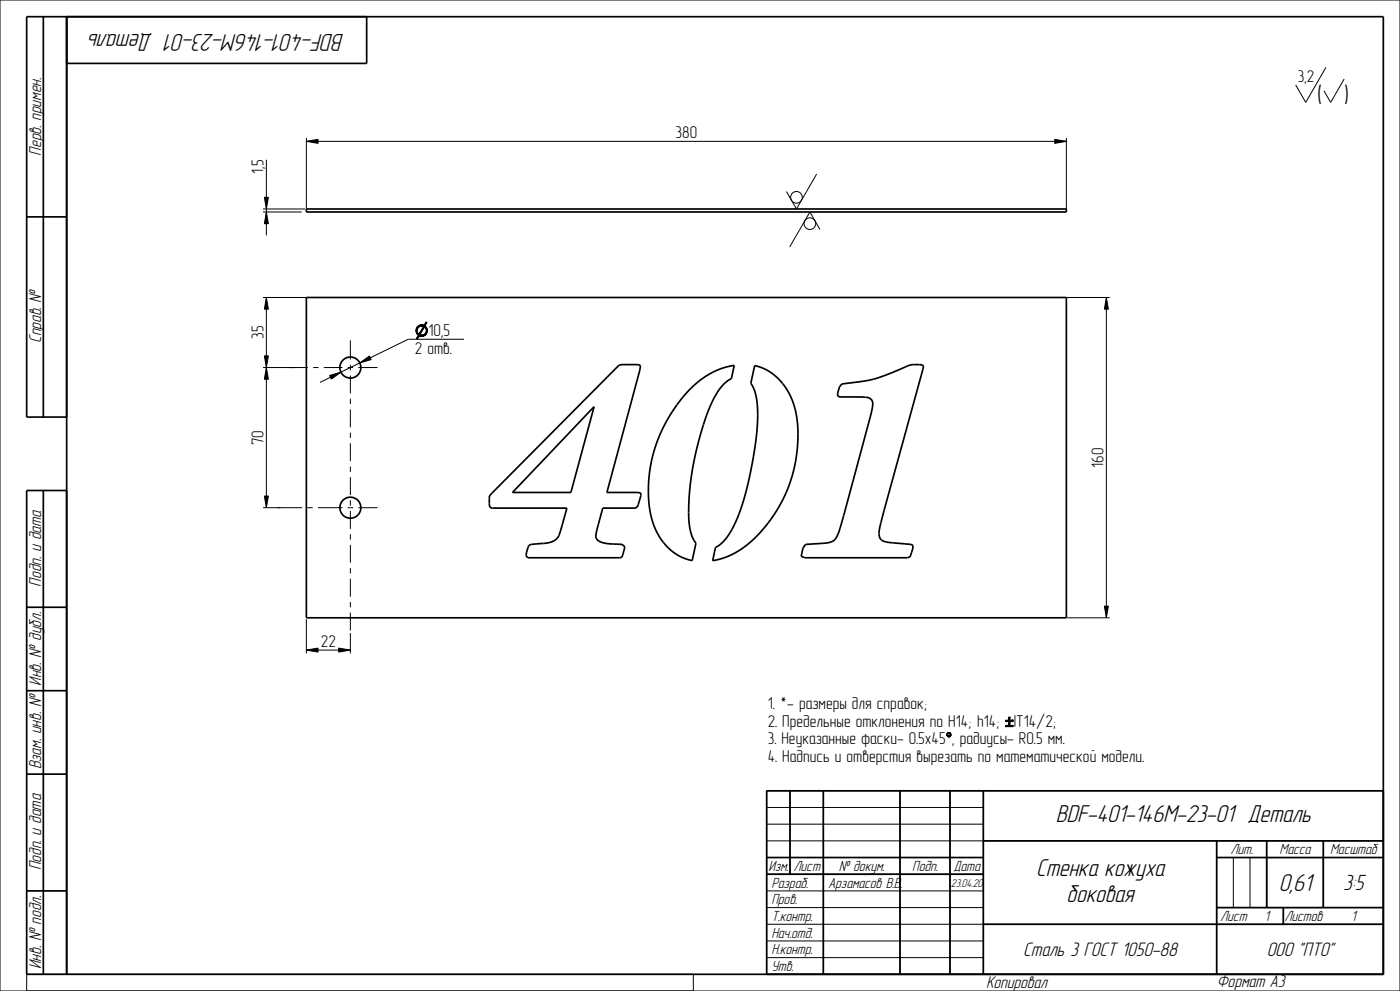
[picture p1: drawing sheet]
<svg xmlns="http://www.w3.org/2000/svg" width="420mm" height="297mm" viewBox="0 0 420 297" stroke-linecap="round" stroke-linejoin="round" font-family="sans-serif">
<g fill="none" stroke="#000" stroke-width=".51">
<path d="M13 5v120M20 5v287M110 5v14h-90M8 65h12M91.9 62.6h228v.9h-228zM91.9 89.2h228v96h-228zM185.7 109.4l5.7-.1 .8 .3-.2 1.3-9.9 36.7h9.3l.8 .2 .1 .7-1 3.1-.7 .6-9.8 .1-1.8 6.8a2.45 2.45 0 0 0 2.3 3.7l5.3 .4 .8 .6-.8 3.2-28.3 .2-.5-.7 .6-2.3a1.72 1.72 0 0 1 1.8-1.1 12.8 12.8 0 0 0 6.4-1.3 6.3 6.3 0 0 0 1.9-4l1.6-5.5h-22.6l-.4-.3-.3-.6v-2.8zM207.2 116.4a23.2 23.2 0 0 1 13.1-6.9l-.9 4a13.5 13.5 0 0 0-5.9 7.2 83.3 83.3 0 0 0-6.7 36.8l.8 3.2 1.2 2.1-1.1 5.2a16.6 16.6 0 0 1-12.5-13.6 42.9 42.9 0 0 1 12-38zM226.4 109.6a17.3 17.3 0 0 1 12.5 14.8 42 42 0 0 1-17.5 40.8l-3.8 1.8-3.8 1 .8-3.9a14.3 14.3 0 0 0 6.2-7.8 97.9 97.9 0 0 0 6.5-33.7 14 14 0 0 0-2.1-7.7zM252.6 115.1a47.2 47.2 0 0 0 19.8-5.5l1.2-.3h2.4l.8 .2 .2 .5-12.7 46.6a5.7 5.7 0 0 0-.1 5l.7 .5 1.1 .4 7.3 .7 .6 .2v.9l-.9 2.6-.8 .3h-30.8l-1-.5 .5-2.4 .8-1.1 5.2-.4a4 4 0 0 0 4.4-2.4l1.8-5.9 8.2-30.4a5.2 5.2 0 0 0 .2-4.3 4 4 0 0 0-3.5-.8l-6-.1-.5-.2-.2-.5a4.7 4.7 0 0 1 1.3-3.1zM20 125h-12v-120h407v287h-407v-145h12M178.2 121.9l-6.9 25.7h-17.5z"/>
<path d="M13 147v145M8 182h12M8 207h12M8 232h12M237 237v25M247 237v55M270 237v55M285 237v55M295 237v55M415 237h-185v55M230 257h65M295 252h120"/>
<path d="M365 257h50M365 252v40M380 252v20M397 252v20M8 267h12M230 262h65M295 277h120M365 272h50M385 272v5"/>
</g>
<g fill="#000">
<path d="M91.9 42.4l3.5-.6v1.2zM316.4 41.8l3.5 .6-3.5 .6zM79.9 63.5l.6 3.5h-1.2zM79.3 59.1h1.2l-.6 3.5zM79.9 89.2l.6 3.5h-1.2zM124.8 98.9l.4-.2-.1 .2zM124.8 99.1l.3-.2zM124.8 99.3l.3-.1 .1 .2zM124.8 98.6h.4v.1zM124.8 99.5l.4 .1zM124.9 99.7h.4zM124.9 98.4h.4z"/>
<path d="M125 99.9l.5 .1zM125 98.2l.5-.1zM124.8 99.3l.3-.2zM124.8 99.1h.3l-.3 .2zM125.1 98h.6zM124.8 98.9h.3l-.3 .2zM124.8 98.6l.4 .1-.4 .2zM124.8 99.3l.4 .1-.4 .1zM124.9 98.4l.3 .2h-.4zM124.8 99.5l.4 .1-.3 .1zM125 99.9l.3-.2v.2zM124.9 99.7h.4l-.3 .2z"/>
<path d="M125.3 97.9l.7-.1zM124.9 98.4l.5-.2zM125 98.2h.4l-.5 .2zM125.1 98l.4 .1-.5 .1zM125.1 98l.7-.1zM125.3 97.9h.5l-.7 .1zM125.8 97.5h1.4zM126.1 97.4l.9 .1zM125.3 97.9l.8-.1zM126.3 97.4h.4zM125.3 97.9l1-.2zM126.3 97.7h1.2z"/>
<path d="M126.5 97.7h1zM126.1 97.4h.8zM126.1 97.4h.6zM126.7 97.7h.8zM126.8 97.7h.7zM125.8 97.5h1.2zM126.9 97.8l.6-.1zM127 97.8h.7zM127 97.8h.7l-.4 .2zM125.6 97.6l1.6-.1zM127.2 97.5l.9-.8-.6 1zM127 97.8l.3 .2-1.6 2.2z"/>
<path d="M127.3 98h.5zM127.4 98.1h.5zM125.6 97.6l1.6-.1 .3 .2zM127.6 98.2l.3-.1 .1 .2zM127.7 99.8h.4l-.5 .1zM127.6 99.9l.5-.1-.1 .2zM127.3 98l.4-.2 .1 .2zM127.6 98.3h.4l-.3 .2zM127.7 98.5l.3-.2 .1 .2zM127.8 99.6l.4-.1-.1 .3zM127.8 98.6l.3-.1 .1 .2zM127.8 99.4l.4-.1v.2z"/>
<path d="M127.9 98.8l.3-.1v.2zM127.9 98.9h.3l-.3 .2zM127.9 99.1l.3-.2v.2zM127.9 99.3l.3-.2v.2zM127.6 99.9l.4 .1-.5 .1zM127.6 98.2l.4 .1zM127.8 96.5l.3 .2-.9 .8zM127.8 99.6l.3 .2h-.4zM127.7 98.5h.4zM127.8 99.4l.4 .1-.4 .1zM127.8 98.6l.4 .1zM127.9 98.8l.3 .1h-.3z"/>
<path d="M127.9 99.1h.3l-.3 .2zM127.9 99.3h.3l-.4 .1zM331.9 89.2l.6 3.5h-1.2zM79.3 106.7h1.2l-.6 3.5zM79.9 110.2l.6 3.5h-1.2zM98.9 112.5l3.4-1-2.9 2.1zM107.9 108.8l2.9-2.1 .5 1.1zM124.9 101.5l.9-.8-.6 1zM125.1 100.1h.5zM125.2 100.2h.5l-.4 .2zM125.5 100.5l1.9 .1-1.6 .1zM125.2 100.2h.5z"/>
<path d="M127.3 98l-1.3 2.4-.3-.2zM125.8 100.7l1.6-.1zM125.5 100.5l.3 .2-.9 .8zM125.3 100.4l.4-.2 .3 .2zM125.5 100.5l.6-.1zM125.3 100.4h.7zM126 100.7h1.2zM125.5 100.5l.7-.1zM125.5 100.5h.9zM126.1 100.8l.9-.1zM125.5 100.5h1zM125.5 100.5h1.2z"/>
<path d="M126.3 100.8l.7-.1zM126.5 100.8l.5-.1zM126.7 100.5l.8-.1zM126.9 100.4l.8-.1zM126 100.7h1zM125.8 100.7h1.4zM127.2 100.3l.7-.2zM125.5 100.5l1.9 .1zM127.5 100.1l.5-.1-.1 .1zM127 100.4l.7-.1zM127.3 100.2l.6-.1zM79.3 148.7h1.2l-.6 3.5z"/>
<path d="M91.9 194.8l3.5-.6v1.2zM101.6 194.2l3.5 .6-3.5 .6zM331.3 181.7h1.2l-.6 3.5zM284.1 219.9l.5-.1zM284.2 219.7h.9zM284.4 219.6h.6zM284 220l.4-.1zM284 220l.5-.1zM284.1 219.9h.4l-.5 .1zM284.5 219.6h.3zM284.1 219.9l.6-.1zM284.2 219.7l.5 .1-.6 .1z"/>
<path d="M284.7 219.8l.4-.1zM284.4 219.6h.4zM284.8 219.8l.3-.1zM284.9 219.9h.3zM284.2 219.7l.8-.1zM285 219.9h.2zM285 220h.3zM303 214.9v.9h-.4zM301.7 216.2l1.3-.4zM301.7 215.8h.9l-.9 .4zM303 216.2v1h-.4zM302.6 214.9h.4l-.4 .9z"/>
<path d="M302.6 216.2l1.4-.4zM303 216.2l1-.4v.4zM302.6 216.2h.4l-.4 1zM284 220.2l.3-.1zM284 220h.3zM284 220.4h.3zM284.1 220.5h.4zM284.2 220.7l1-.2zM284 220.4l.3-.2zM284 220.2h.3l-.3 .2zM284 220l.3 .1-.3 .1zM284.1 220.5h.3z"/>
<path d="M284.4 220.8l.7-.1zM284.2 220.7l.4-.1zM284.2 220.7l.5-.1zM284.2 220.7l.6-.1zM284.5 220.8h.5zM284.7 220.8h.3zM284.9 220.5l.4-.1zM285 220.4h.3zM284.4 220.8h.6zM285.1 220.1l.2-.1zM285.1 220.2l.2-.2v.2zM285.1 220.3l.2-.1v.2z"/>
<path d="M284.2 220.7h.9zM284.8 220.6l.4-.1zM285.1 220.3l.2 .1zM285.1 220.2h.2z"/>
</g>
<g fill="none" stroke="#000" stroke-width=".3">
<path d="M0 0h420v297h-420zM79.3 59.1h1.2l-.6 3.5zM79.9 47.9v22.6M91.9 42.4l3.5-.6v1.2zM91.9 41.4v21.2M91.9 42.4h228M316.4 41.8l3.5 .6-3.5 .6zM319.9 41.4v21.2M78.9 63.5h11.6M78.9 62.6h12.7M79.9 63.5l.6 3.5h-1.2zM78.9 89.2h13"/>
<path d="M79.9 89.2l.6 3.5h-1.2zM79.9 89.2v63M124.8 98.9l.4-.2-.1 .2zM124.8 98.9h.3l-.3 .2zM124.8 99.1l.3-.2zM124.8 99.3l.3-.2zM124.8 99.1h.3l-.3 .2zM124.8 99.3l.3-.1 .1 .2zM124.8 99.3l.4 .1-.4 .1zM124.8 98.6h.4v.1zM124.8 98.6l.4 .1-.4 .2zM124.8 99.5l.4 .1z"/>
<path d="M124.8 99.5l.4 .1-.3 .1zM124.9 99.7h.4zM124.9 99.7h.4l-.3 .2zM124.9 98.4l.5-.2zM124.9 98.4h.4zM124.9 98.4l.3 .2h-.4zM125 99.9l.3-.2v.2zM125 99.9l.5 .1zM125 98.2l.5-.1zM125 98.2h.4l-.5 .2zM125.1 98l.7-.1zM125.1 98h.6z"/>
<path d="M125.1 98l.4 .1-.5 .1zM125.3 97.9l.8-.1zM125.3 97.9l1-.2zM125.3 97.9l.7-.1zM125.3 97.9h.5l-.7 .1zM125.5 97.7h2zM125.5 97.7h2M125.6 97.6l1.6-.1zM125.6 97.6l1.6-.1 .3 .2zM125.8 97.5h1.2zM125.8 97.5h1.4zM126.1 97.4h.8z"/>
<path d="M126.1 97.4h.6zM126.1 97.4l.9 .1zM126.3 97.4h.4zM126.3 97.7h1.2zM126.5 97.7h1zM126.7 97.7h.8zM126.8 97.7h.7zM126.9 97.8l.6-.1zM127 97.8h.7zM127 97.8h.7l-.4 .2zM127 97.8l.3 .2-1.6 2.2zM127.2 97.5l.9-.8-.6 1z"/>
<path d="M127.3 98h.5zM127.3 98l.4-.2 .1 .2zM127.3 98l-1.3 2.4-.3-.2zM127.4 98.1h.5zM127.6 98.2l.3-.1 .1 .2zM127.6 98.2l.4 .1zM127.6 99.9l.5-.1-.1 .2zM127.6 99.9l.4 .1-.5 .1zM127.6 98.3h.4l-.3 .2zM127.7 99.8h.4l-.5 .1zM127.7 98.5l.3-.2 .1 .2zM127.7 98.5h.4z"/>
<path d="M127.8 99.6l.4-.1-.1 .3zM127.8 99.6l.3 .2h-.4zM127.8 96.5l.3 .2-.9 .8zM127.8 98.6l.3-.1 .1 .2zM127.8 98.6l.4 .1zM127.8 99.4l.4-.1v.2zM127.8 99.4l.4 .1-.4 .1zM127.9 98.8l.3-.1v.2zM127.9 98.8l.3 .1h-.3zM127.9 98.9h.3l-.3 .2zM127.9 99.1l.3-.2v.2zM127.9 99.1h.3l-.3 .2z"/>
<path d="M127.9 99.3l.3-.2v.2zM127.9 99.3h.3l-.4 .1zM319.9 89.2h13M331.9 89.2l.6 3.5h-1.2zM331.9 89.2v96M78.9 110.2h9.8M79.3 106.7h1.2l-.6 3.5zM79.9 110.2l.6 3.5h-1.2zM98.9 112.5l3.4-1-2.9 2.1zM107.9 108.8l2.9-2.1 .5 1.1zM124.9 101.5l.9-.8-.6 1zM125.1 100.1h.5z"/>
<path d="M125.2 100.2h.5zM125.2 100.2h.5l-.4 .2zM125.3 100.4l.4-.2 .3 .2zM125.3 100.4h.7zM125.5 100.5h1.2zM125.5 100.5h1zM125.5 100.5h.9zM125.5 100.5l.7-.1zM125.5 100.5l.6-.1zM125.5 100.5l1.9 .1zM125.5 100.5l1.9 .1-1.6 .1zM125.5 100.5l.3 .2-.9 .8z"/>
<path d="M125.8 100.7l1.6-.1zM125.8 100.7h1.4zM126 100.7h1.2zM126 100.7h1zM126.1 100.8l.9-.1zM126.3 100.8l.7-.1zM126.5 100.8l.5-.1zM126.7 100.5l.8-.1zM126.9 100.4l.8-.1zM127 100.4l.7-.1zM127.2 100.3l.7-.2zM127.3 100.2l.6-.1z"/>
<path d="M127.5 100.1l.5-.1-.1 .1zM139.2 101.7h-16.7l-26.5 12.9M78.9 152.2h5.2M79.3 148.7h1.2l-.6 3.5zM91.9 194.8l3.5-.6v1.2zM91.9 185.6v10.2M91.9 194.8h13.2M101.6 194.2l3.5 .6-3.5 .6zM105.1 189.8v6M320.1 185.2h12.8M331.3 181.7h1.2l-.6 3.5zM284.1 219.9l.6-.1z"/>
<path d="M284.1 219.9l.5-.1zM284.1 219.9h.4l-.5 .1zM284.2 219.7l.8-.1zM284.2 219.7h.9zM284.2 219.7l.5 .1-.6 .1zM284.4 219.6h.4zM284.4 219.6h.6zM284.5 219.6h.3zM284.7 219.8l.4-.1zM284.8 219.8l.3-.1zM284.9 219.9h.3zM285 219.9h.2z"/>
<path d="M285 220h.3zM301.7 216.2l1.3-.4h1zM301.7 216.2l1.3-.4zM301.7 215.8h.9l-.9 .4zM301.7 216.2l2.3-.4-1.4 .4zM301.7 217.4h2.3l-2.3 .4zM301.7 217.8l2.3-.4v.4zM302.6 214.9h.4l-.4 .9zM302.6 216.2l1.4-.4zM302.6 216.2h.4l-.4 1zM303 214.9v.9h-.4zM303 216.2l1-.4v.4z"/>
<path d="M303 216.2v1h-.4zM230 237h185v55h-185zM237 237v25M247 237v55M270 237v55M284 220.2l.3-.1zM284 220.2h.3l-.3 .2zM284 220l.4-.1zM284 220l.5-.1zM284 220h.3zM284 220l.3 .1-.3 .1zM284 220.4l.3-.2z"/>
<path d="M284 220.4h.3zM284.1 220.5h.3zM284.1 220.5h.4zM284.2 220.7l.6-.1zM284.2 220.7l.5-.1zM284.2 220.7l.4-.1zM284.2 220.7l1-.2zM284.2 220.7h.9zM284.4 220.8l.7-.1zM284.4 220.8h.6zM284.5 220.8h.5zM284.7 220.8h.3z"/>
<path d="M284.8 220.6l.4-.1zM284.9 220.5l.4-.1zM285 237v55M285 220.4h.3zM285.1 220.1l.2-.1zM285.1 220.2l.2-.2v.2zM285.1 220.2h.2zM285.1 220.3l.2-.1v.2zM285.1 220.3l.2 .1zM295 237v55M230 242h65M230 247h65"/>
<path d="M230 252h185M230 257h65M365 257h50M365 252v40M370 257v15M375 257v15M380 252v20M397 252v20M230 262h65M230 267h65M230 272h65M230 277h185"/>
<path d="M365 272h50M385 272v5M8 297v-5h200v5M230 282h65M230 287h65"/>
</g>
<path d="M301.7 216h2.3" fill="none" stroke="#000" stroke-width=".41"/>
<path d="M301.7 217.6h2.3" fill="none" stroke="#000" stroke-width=".38"/>
<!-- layer: AXES -->
<g fill="none" stroke="#000" stroke-width=".3">
<path d="M86.8 110.2h5.5M93.9 110.2h1.6M97.1 110.2h5.6M104.3 110.2h1.6M105.1 102v5.8M105.1 109.4v1.6M105.1 112.5v5.4M105.1 119.5v1.6M107.5 110.2h5.8M105.1 122.7v5.4M105.1 129.7v1.6M105.1 132.9v5.3"/>
<path d="M105.1 139.8v1.6M83.3 152.2h7.3M92.2 152.2h1.6M95.4 152.2h7.3M104.3 152.2h1.6M105.1 143v5.4M105.1 150v1.6M105.1 153.2v5.3M107.5 152.2h5.8M105.1 160.1v1.6M105.1 163.3v5.4M105.1 170.3v1.6"/>
<path d="M105.1 173.5v5.3M105.1 180.4v1.6M105.1 183.6v5.4"/>
</g>
<g fill="none" stroke="#000" stroke-width=".51">
<circle cx="105.1" cy="110.2" r="3.2"/>
<circle cx="105.1" cy="152.2" r="3.2"/>
</g>
<!-- layer: DETAILS -->
<g fill="none" stroke="#000" stroke-width=".3">
<path d="M397.8 20.2l-6.1 10.5-3-5.2M403.2 23.7l-4 7-2-3.5M245 52.2l-6.1 10.4-3-5.2M246 68.8l-3-5.3-6.1 10.5"/>
<circle cx="238.9" cy="59.1" r="1.75"/>
<circle cx="243" cy="67" r="1.75"/>
</g>
<g font-size="7.6">
<text x="103.2" y="10.1" transform="rotate(-180 103.2 10.1)">BDF-401-146M-23-01 Деталь</text>
<text x="316.8" y="246.4">BDF-401-146M-23-01 Деталь</text>
<text x="310.9" y="262.6">Стенка кожуха</text>
<text x="383.7" y="267.1">0,61</text>
<text x="320" y="270.3">боковая</text>
</g>
<g font-size="7.5">
<text x="395.1" y="30.9">(</text>
<text x="403.2" y="30.9">)</text>
</g>
<text font-size="6.8" x="403" y="266.8">3:5</text>
<g font-size="6.1">
<text x="307" y="286.6">Сталь 3 ГОСТ 1050-88</text>
<text x="380" y="286.6">ООО &quot;ПТО&quot;</text>
</g>
<g font-size="5.3">
<text x="12.3" y="46.6" transform="rotate(-90 12.3 46.6)">Перв. примен.</text>
<text x="12.3" y="102.8" transform="rotate(-90 12.3 102.8)">Справ. №</text>
<text x="12.3" y="175.8" transform="rotate(-90 12.3 175.8)">Подп. и дата</text>
<text x="12.3" y="205.5" transform="rotate(-90 12.3 205.5)">Инв. № дубл.</text>
<text x="12.3" y="230.6" transform="rotate(-90 12.3 230.6)">Взам. инв. №</text>
<text x="12.3" y="260.8" transform="rotate(-90 12.3 260.8)">Подп. и дата</text>
<text x="12.3" y="290.5" transform="rotate(-90 12.3 290.5)">Инв. № подл.</text>
<text x="295.8" y="296">Копировал</text>
<text x="365" y="295.9">Формат A3</text>
</g>
<g font-size="5.1">
<text x="389.3" y="24.6">3,2</text>
<text x="202.7" y="41.5">380</text>
<text x="79" y="52.1" transform="rotate(-90 79 52.1)">1,5</text>
<text x="79" y="101.7" transform="rotate(-90 79 101.7)">35</text>
<text x="128.6" y="100.8">10,5</text>
<text x="124.5" y="106">2 отв.</text>
<text x="79" y="133.4" transform="rotate(-90 79 133.4)">70</text>
<text x="331" y="140.2" transform="rotate(-90 331 140.2)">160</text>
<text x="96.3" y="194">22</text>
<text x="230.3" y="212.5">1. *- размеры для справок;</text>
<text x="230.3" y="217.8">2. Предельные отклонения по H14; h14;</text>
<text x="304.1" y="217.8">IT14/2;</text>
<text x="230.3" y="223">3. Неуказанные фаски- 0.5х45 , радиусы- R0.5 мм.</text>
<text x="230.3" y="228.3">4. Надпись и отверстия вырезать по математической модели.</text>
</g>
<g font-size="4.5">
<text x="369.1" y="256.1">Лит.</text>
<text x="383.9" y="256.1">Масса</text>
<text x="399" y="256.1">Масштаб</text>
<text x="230.5" y="261.1">Изм.</text>
<text x="238" y="261.1">Лист</text>
<text x="251.7" y="261.1">№ докум.</text>
<text x="273.7" y="261.1">Подп.</text>
<text x="286" y="261.1">Дата</text>
<text x="231.4" y="266.1">Pазраб.</text>
<text x="248.4" y="266.1">Арзамасов В.В.</text>
<text x="231.4" y="271.1">Пров.</text>
<text x="231.4" y="281.1">Нач.отд.</text>
<text x="231.4" y="276.1">Т.контр.</text>
<text x="366" y="276.1">Лист</text>
<text x="379.4" y="276.1">1</text>
<text x="385.3" y="276.1">Листов</text>
<text x="405.4" y="276.1">1</text>
<text x="231.4" y="286.1">Н.контр.</text>
<text x="231.4" y="291.1">Утв.</text>
</g>
<text font-size="3.5" x="285.2" y="265.7">23.04.20</text>
</svg>
